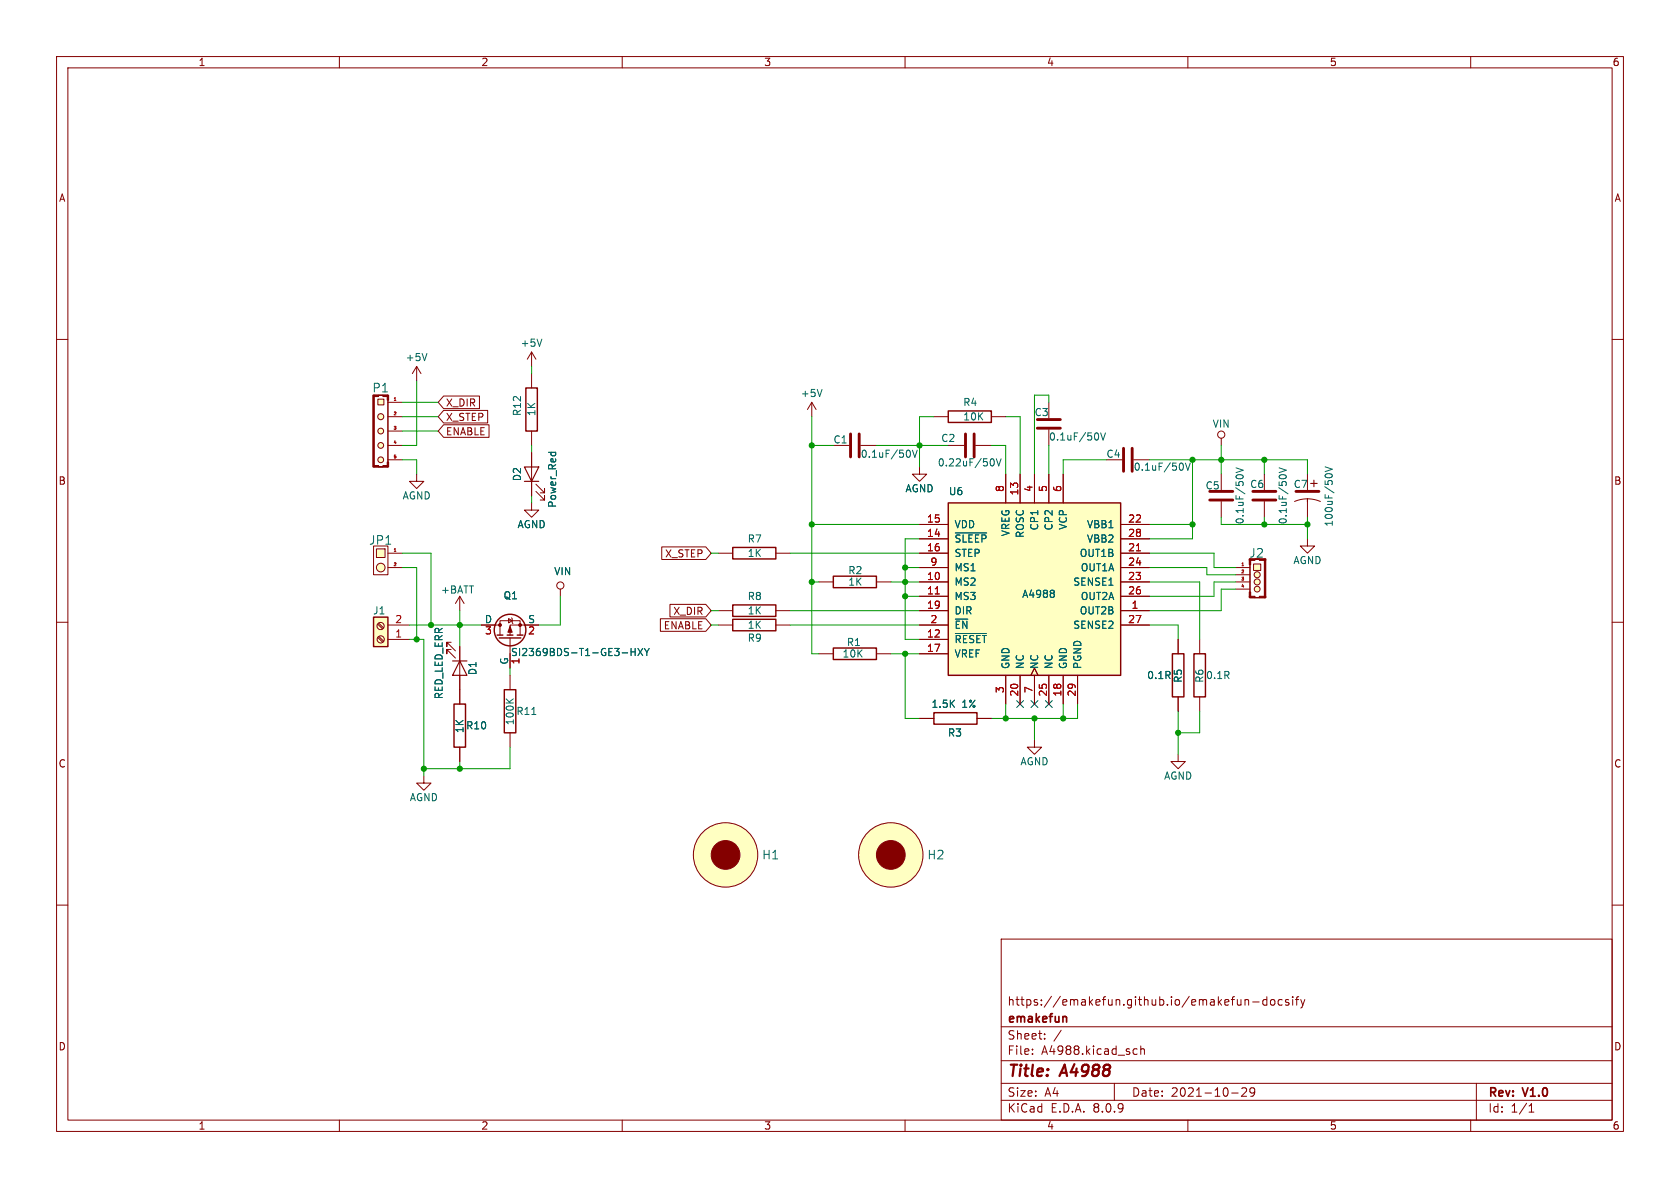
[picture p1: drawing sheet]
<svg xmlns="http://www.w3.org/2000/svg" width="297mm" height="210mm" viewBox="0 0 297 210" stroke-linecap="round" stroke-linejoin="round" font-family="sans-serif">
<g fill="none" stroke="#840000" stroke-width=".18">
<path d="M10 10h277v190h-277zM12 12h273v186h-273zM60 10v2M110 10v2M160 10v2M210 10v2M260 10v2M10 60h2M73.7 64.8l-.8 1.2M73.7 64.8v2.5M73.7 64.8l.7 1.2M285 60h2"/>
<path d="M94 88.9v1.3h1.2l-1.2 1.2-1.3-1.2h1.3M94 80v7.6M94.7 86.9l1.6 1.5v-.8v.8h-.8M94.7 85.6l1.6 1.5v-.7v.7h-.8M10 110h2M127 108h2.5M137.2 108h2.5M144.8 115.6h2.5M154.9 115.6h2.6M212.1 113v2.6M285 110h2M208.3 133.4v1.2h1.2l-1.2 1.3-1.3-1.3h1.3"/>
<path d="M212.1 123.2v2.5M10 160h2M177 166h108v32h-108zM220.1 176.8l.2-.1 .4 .1v.9M220.1 176.7v1M221.5 177.1h1.1M224 176.8l-.5-.1-.3 .3v.4l.2 .2h.6M224 176.2v1.5M224.7 176.8l.2-.1 .4 .1 .1 .6-.2 .2-.3 .1-.2-.1zM226.7 176.8l-.5-.1-.2 .3v.4l.1 .2h.6M227.8 176.8l-.3-.1-.3 .2 .1 .2 .5 .2v.3h-.6M228.5 176.2v.1"/>
<path d="M228.5 176.7v1M229 176.7h.6M229.6 176.2l-.4 .2v1.3M230 176.7l.3 1M230.3 177.7l-.1 .4-.2 .1M230.7 176.7l-.4 1M285 160h2M60 198v2M110 198v2M160 198v2M177 194.5h108M177 191.5h108"/>
<path d="M177 187.5h108M177 181.5h108M182.5 186.3v.1M182.5 185.5v.1M184.7 183.6v.1M184.7 182.8v.1M187.6 182.1l-1.3 2M197 191.5v3M200.5 186.3h.5M200.5 185.5h.5M201.7 185.5l.2-.1 .3 .1 .1 .9M201.7 184.9v1.5"/>
<path d="M210 198v2M217.7 193.2h1.2M219.5 192.4l.6-.1 .2 .1 .1 .3-.9 1.1h.9M221.8 192.9l-.3 .3h-.3l-.2-.3 .1-.5 .4-.1 .2 .1a.99 .99 0 0 1-.3 1.4h-.3M260 198v2M261 191.5v6.5M270.3 196.6h.9M270.3 195.5l.4-.4v1.5"/>
<circle cx="157.5" cy="151.1" r="5.7"/>
</g>
<path d="M188.3 179.7l.3 .2v.8" fill="none" stroke="#840000" stroke-width=".3"/>
<path d="M129.5 106.9h7.7v2.1h-7.7zM147.3 114.6h7.6v2h-7.6zM211.1 115.6h2v7.6h-2z" fill="none" stroke="#840000" stroke-width=".25"/>
<circle cx="157.5" cy="151.1" r="5.7" fill="#ffffc2" stroke="#ffffc2" stroke-width=".18"/>
<circle cx="157.5" cy="151.1" r="2.54" fill="#840000" stroke="#840000" stroke-width=".18"/>
<path d="M75.5 62.5l-.4 1.3M97 80h1.2M97.5 80l-.1 .3M98.2 80v.3" fill="none" stroke="#006464" stroke-width=".18"/>
<path d="M92.7 82.6h2.5l-1.2 2.5zM92.7 85.1h2.5" fill="none" stroke="#840000" stroke-width=".2"/>
<path d="M66.8 70.6h1.1v1h-1.1z" fill="#ffffc2"/>
<g fill="#ffffc2" stroke="#ffffc2" stroke-width=".18">
<circle cx="67.3" cy="81.3" r=".51"/>
<circle cx="67.3" cy="78.7" r=".51"/>
<circle cx="67.3" cy="76.2" r=".51"/>
<circle cx="67.3" cy="73.7" r=".53"/>
<circle cx="67.3" cy="100.3" r=".76"/>
</g>
<g fill="none" stroke="#840000" stroke-width=".18">
<path d="M66 69.9h2.6v12.7h-2.6zM66.8 70.6h1.1v1h-1.1zM68.6 70.7v11M68.6 71.1h2.5M68.6 73.7h2.5M68.6 76.2h2.5M68.6 78.7h2.5M147.3 78.7h2.8M152.1 78.7h2.8M68.6 81.3h2.5M73.7 83.8v1.3h1.2l-1.2 1.3-1.3-1.3h1.3M127 97.8h2.5"/>
<path d="M137.2 97.8h2.5M162.6 82.6v1.2h1.2l-1.2 1.3-1.3-1.3h1.3M127 110.5h2.5M137.2 110.5h2.5M162.6 127h2.5M172.7 127h2.6"/>
<circle cx="67.3" cy="73.7" r=".53"/>
<circle cx="67.3" cy="76.2" r=".51"/>
<circle cx="67.3" cy="78.7" r=".51"/>
<circle cx="67.3" cy="81.3" r=".51"/>
</g>
<g fill="#840000" stroke="#840000" stroke-width=".18">
<path d="M65.9 69.9h.3v12.7h-.3z"/>
<path d="M66 82.3h.9v.3h-.9z"/>
<path d="M66.9 82.5l.8 .1z"/>
<path d="M67.7 82.3h.9v.3h-.9z"/>
<path d="M68.5 81.7h.2v.9h-.2z"/>
<path d="M68.5 69.9h.2v.8h-.2z"/>
</g>
<path d="M69.7 70.8h.3" fill="none" stroke="#a90000" stroke-width=".18"/>
<path d="M129.5 96.8h7.7v2h-7.7zM129.5 109.5h7.7v2h-7.7zM165.1 126h7.6v2h-7.6z" fill="none" stroke="#840000" stroke-width=".25"/>
<path d="M150.4 76.7v4.1M151.9 76.7v4.1" fill="none" stroke="#840000" stroke-width=".51"/>
<path d="M160.8 79.6l.1 .5-.1 .7M161.3 79.6l.4 1.2 .5-1.2" fill="none" stroke="#006464" stroke-width=".18"/>
<path d="M66.5 97h1.6v1.6h-1.6z" fill="#ffffc2"/>
<g fill="none" stroke="#840000" stroke-width=".18">
<path d="M66 96.5h2.6v5.1h-2.6zM66.5 97h1.6v1.6h-1.6zM68.6 97.8h2.5M68.6 100.3h2.5"/>
<circle cx="67.3" cy="100.3" r=".76"/>
</g>
<path d="M69.7 97.5h.3" fill="none" stroke="#a90000" stroke-width=".18"/>
<path d="M66 109.1h2.6v5.2h-2.6z" fill="#ffffc2"/>
<path d="M66 109.1h2.6v5.2h-2.6zM207.3 115.6h2v7.6h-2z" fill="none" stroke="#840000" stroke-width=".25"/>
<g fill="none" stroke="#840000" stroke-width=".18">
<path d="M143.5 71.1l-.8 1.3M143.5 71.1v2.6M143.5 71.1l.8 1.3M66.8 110.3l.8 .9M66.8 112.7l.9 .8M67 110.2l.8 .8M67 112.5l.8 .9M68.6 113h3.8M68.6 110.5h3.8M208.3 113v2.6M182.9 130.8v1.3h1.2l-1.2 1.3-1.3-1.3h1.3M208.3 123.2v2.5"/>
<circle cx="67.3" cy="110.7" r=".63"/>
<circle cx="67.3" cy="113" r=".63"/>
</g>
<path d="M145.3 68.8l-.4 1.3" fill="none" stroke="#006464" stroke-width=".18"/>
<path d="M167.6 88.9h30.5v30.5h-30.5z" fill="#ffffc2"/>
<path d="M93 68.6h2v7.6h-2zM167.6 72.6h7.7v2.1h-7.7zM167.6 88.9h30.5v30.5h-30.5zM147.3 101.9h7.6v2h-7.6z" fill="none" stroke="#840000" stroke-width=".25"/>
<g fill="none" stroke="#840000" stroke-width=".18">
<path d="M94 62.2l-.8 1.3M94 62.2v2.6M94 66v2.6M94 76.2v2.5M94 62.2l.7 1.3M165.1 73.7h2.5M167.6 78.7h2.8M172.5 78.7h2.8M175.3 73.7h2.5M185.4 71.1v2.8M185.4 75.9v2.8M215.9 77.5v1.2"/>
<path d="M162.6 95.3h5M162.6 92.7h5M162.6 97.8h5M177.8 83.8v5.1M180.3 83.8v5.1M182.9 83.8v5.1M185.4 83.8v5.1M188 83.8v5.1M198.1 95.3h5.1M198.1 92.7h5.1M198.1 97.8h5.1M215.9 83.8v2.8"/>
<path d="M215.9 88.6v2.8M223.5 83.8v2.8M223.5 88.6v2.8M228.9 88.6a5.8 5.8 0 0 1 4.5 0M231.1 88.2v.5zM231.1 83.8v2.8M231.1 88.6v2.8M144.8 102.9h2.5M154.9 102.9h2.6M162.6 108h5M162.6 102.9h5M162.6 105.4h5"/>
<path d="M162.6 113h5M162.6 115.6h5M162.6 110.5h5M162.6 100.3h5M177.8 119.4v5.1M180.3 119.4v5.1M182.2 119.4l.7-1.3 .6 1.3M182.9 119.4v5.1M185.4 119.4v5.1M188 119.4v5.1M190.5 119.4v5.1M198.1 108h5.1"/>
<path d="M198.1 102.9h5.1M198.1 105.4h5.1M198.1 110.5h5.1M198.1 100.3h5.1"/>
<circle cx="215.9" cy="76.8" r=".63"/>
<circle cx="128.3" cy="151.1" r="5.7"/>
</g>
<path d="M200.9 97.4h.7M165.3 105h.8" fill="none" stroke="#a90000" stroke-width=".18"/>
<g fill="none" stroke="#006464" stroke-width=".18">
<path d="M95.8 59.9l-.4 1.3M194 76.6l.2 .4-.2 .7M194.6 76.5l.4 1.3 .4-1.3M168.9 94.2h5.5M175.4 81.1a.68 .68 0 0 1 .4 .6 .68 .68 0 0 1-.4 .7M176.1 81.1l.5 1.3 .4-1.3M218.5 82.7l1.3 .4-1.3 .4M218.6 84.1l.4-.2 .7 .2M226.1 82.7l1.3 .4-1.3 .4M226.2 84.1l.4-.2 .7 .2M234.3 84a.79 .79 0 0 1 1.2 0M234.3 82.5l1.2 .4-1.2 .5"/>
<path d="M168.9 112h5.5M168.9 109.4h2.2M186.1 104.3l.3 .3-.3 .3 .3 .2v.3l-.3 .2"/>
</g>
<path d="M170.7 76.7v4.1M172.2 76.7v4.1M183.4 75.7h4.1M183.4 74.2h4.1M213.9 86.9h4M213.9 88.4h4M221.5 86.9h4.1M221.5 88.4h4.1M229.1 86.9h4.1" fill="none" stroke="#840000" stroke-width=".51"/>
<circle cx="128.3" cy="151.1" r="5.7" fill="#ffffc2" stroke="#ffffc2" stroke-width=".18"/>
<circle cx="128.3" cy="151.1" r="2.54" fill="#840000" stroke="#840000" stroke-width=".18"/>
<path d="M221.6 99.7h1.3v1.1h-1.3z" fill="#ffffc2"/>
<g fill="#ffffc2" stroke="#ffffc2" stroke-width=".18">
<circle cx="222.3" cy="104.1" r=".51"/>
<circle cx="222.2" cy="102.9" r=".53"/>
<circle cx="222.2" cy="101.6" r=".53"/>
</g>
<g fill="none" stroke="#840000" stroke-width=".18">
<path d="M78.4 75.1h8.1v2.2h-8.1l-.9-1.1zM78.4 70h6.4v2.2h-6.4l-.9-1.1zM78.4 72.5h7.8v2.3h-7.8l-.9-1.1zM94 80v2.6M94 85.1v2.5M117 96.7h7.8l.9 1.1-.9 1.1h-7.8zM162.6 95.3h5M162.6 92.7h5M162.6 97.8h5M177.8 83.8v5.1M180.3 83.8v5.1M182.9 83.8v5.1"/>
<path d="M185.4 83.8v5.1M188 83.8v5.1M195.6 81.3h2.8M198.1 95.3h5.1M198.1 92.7h5.1M198.1 97.8h5.1M200.4 81.3h2.8M221 98.8h2.6v6.9h-2.6zM221 99.8v4.8M221.6 99.7h1.3v1.1h-1.3zM231.1 95.3v1.2h1.3l-1.3 1.3-1.2-1.3h1.2M79.8 113.5h-.8v.8v-.8l1.5 1.6"/>
<path d="M79.8 114.8h-.8v.8v-.8l1.5 1.5M81.3 105.4v2.6M81.3 114.3v10.2M81.3 105.4l-.8 1.3M81.3 105.4l.7 1.3M85.1 110.5h3.3M88.4 112.3v-2.6h3.5v2.6M89.9 109.3l.7 .4-.7 .4zM90.2 112.8v5.3M90.2 119.4v2.5M90.4 109.2l.2 .1v.8l.1 .1M95.2 110.5h-5v1.8"/>
<path d="M99.1 104.1v1.3M116.7 109.4h8.1l.9 1.1-.9 1.1h-8.1zM118.4 106.8h6.4l.9 1.2-.9 1.1h-6.4zM162.6 100.3h5M162.6 102.9h5M162.6 110.5h5M162.6 108h5M162.6 105.4h5M162.6 113h5M162.6 115.6h5M177.8 119.4v5.1M180.3 119.4v5.1"/>
<path d="M182.2 119.4l.7-1.3 .6 1.3M182.9 119.4v5.1M185.4 119.4v5.1M188 119.4v5.1M190.5 119.4v5.1M198.1 100.3h5.1M198.1 102.9h5.1M198.1 110.5h5.1M198.1 108h5.1M198.1 105.4h5.1M208.3 113v2.6M218.4 100.3h2.6"/>
<path d="M218.4 101.6h2.6M218.4 102.9h2.6M218.4 104.1h2.6M74.9 137.2v1.2h1.3l-1.3 1.3-1.2-1.3h1.2M81.3 132.1v2.5M90.2 129.5v2.6M162.6 127h2.5M172.7 127h2.6M208.3 123.2v2.5"/>
<circle cx="99.1" cy="103.5" r=".63"/>
<circle cx="222.2" cy="102.9" r=".53"/>
<circle cx="222.2" cy="101.6" r=".53"/>
<circle cx="222.3" cy="104.1" r=".51"/>
</g>
<g fill="#840000" stroke="#840000" stroke-width=".18">
<path d="M222.6 105.4h1.2v.3h-1.2z"/>
<path d="M223.5 98.8h.3v6.9h-.3z"/>
<path d="M221.8 105.6l.9 .1z"/>
<path d="M222.6 98.8h1.2v.3h-1.2z"/>
<path d="M220.9 105.4h1v.3h-1z"/>
<path d="M220.9 104.6h.2v.9h-.2z"/>
<path d="M220.9 98.8h.2v1h-.2z"/>
<path d="M90.2 110.7l.4 1.1h-.8z"/>
<circle cx="91.9" cy="110.5" r=".25"/>
<circle cx="88.4" cy="110.5" r=".25"/>
</g>
<path d="M200.9 97.4h.7M165.3 105h.8M219.6 100h.3" fill="none" stroke="#a90000" stroke-width=".18"/>
<path d="M80 116.8h2.5M81.3 116.8l1.2 2.6h-2.5z" fill="none" stroke="#840000" stroke-width=".2"/>
<g fill="none" stroke="#840000" stroke-width=".25">
<path d="M87.9 112.3h1M88.3 112.8h3.8M89.7 112.3h1M91.4 112.3h1.1M80.3 124.5h2v7.6h-2zM89.2 121.9h2v7.6h-2z"/>
<circle cx="90.2" cy="111.4" r="2.79"/>
</g>
<g fill="none" stroke="#006464" stroke-width=".18">
<path d="M97 80h1.2M97.5 80l-.1 .3M98.2 80v.3M168.9 94.2h5.5M209 81.9l.2 .4-.2 .8M209.6 81.9l.4 1.2 .4-1.2M111.6 114.6v1.3M111.6 115.2h.7M112.3 114.6v1.3M112.8 114.6l.8 1.3M113.6 114.6l-.8 1.3M113.9 114.6l.4 .7"/>
<path d="M114.3 115.3v.6M114.8 114.6l-.5 .7M168.9 112h5.5M168.9 109.4h2.2M186.1 104.3l.3 .3-.3 .3 .3 .2v.3l-.3 .2M89.5 123.5l.7 .8M90.7 123.5l-.7 .6M94 126.3h.7"/>
</g>
<path d="M198.6 79.2v4.1M200.2 79.2v4.1" fill="none" stroke="#840000" stroke-width=".51"/>
<g fill="none" stroke="#009600" stroke-width=".18">
<path d="M71.1 71.1h6.4M71.1 73.7h6.4M71.1 76.2h6.4M73.7 67.3v11.4h-2.6M94 64.8v1.2M94 78.7v1.3M143.5 78.7h3.8M143.5 73.7v41.9h1.3M154.9 78.7h12.7M165.1 73.7h-2.5v8.9M175.3 78.7h2.5v5.1M177.8 73.7h2.5v10.1"/>
<path d="M185.4 71.1v-1.2h-2.5v13.9M185.4 78.7v5.1M215.9 78.7v5.1M71.1 97.8h5.1v12.7M71.1 81.3h2.6v2.5M94 87.6v1.3M125.7 97.8h1.3M139.7 97.8h22.9M143.5 92.7h19.1M162.6 95.3h-2.6v17.7h2.6M195.6 81.3h-7.6v2.5M203.2 97.8h11.4v2.5h3.8"/>
<path d="M203.2 81.3h27.9v2.5M203.2 92.7h7.6M210.8 81.3v14h-7.6M215.9 91.4v1.3h15.2M223.5 81.3v2.5M223.5 91.4v1.3M231.1 91.4v3.9M71.1 100.3h2.6v12.7M72.4 110.5h12.7M72.4 113h2.5v24.2M81.3 108v6.3M90.2 118.1v1.3"/>
<path d="M99.1 105.4v5.1h-3.9M125.7 110.5h1.3M125.7 108h1.3M139.7 110.5h22.9M139.7 108h22.9M143.5 102.9h1.3M157.5 115.6h5.1M157.5 102.9h5.1M160 100.3h2.6M160 115.6v11.4h2.6M160 105.4h2.6M203.2 102.9h8.9v10.1"/>
<path d="M203.2 110.5h5.1v2.5M203.2 100.3h10.2v1.3h5M218.4 102.9h-3.8v2.5h-11.4M218.4 104.1h-2.5v3.9h-12.7M81.3 134.6v1.3M90.2 132.1v3.8h-15.3M177.8 124.5v2.5M182.9 127v3.8M188 124.5v2.5M190.5 124.5v2.5h-15.2M208.3 125.7v7.7M212.1 125.7v3.8h-3.8"/>
</g>
<path d="M179.7 123.9l1.2 1.2M180.9 123.9l-1.2 1.2M182.3 123.9l1.2 1.2M183.5 123.9l-1.2 1.2M184.8 123.9l1.2 1.2M186 123.9l-1.2 1.2" fill="none" stroke="#000084" stroke-width=".18"/>
<g fill="#009600" stroke="#009600" stroke-width=".18">
<circle cx="177.8" cy="127" r=".46"/>
<circle cx="188" cy="127" r=".46"/>
<circle cx="182.9" cy="127" r=".46"/>
<circle cx="208.3" cy="129.5" r=".46"/>
<circle cx="81.3" cy="110.5" r=".46"/>
<circle cx="160" cy="102.9" r=".46"/>
<circle cx="160" cy="105.4" r=".46"/>
<circle cx="143.5" cy="102.9" r=".46"/>
<circle cx="160" cy="115.6" r=".46"/>
<circle cx="143.5" cy="92.7" r=".46"/>
<circle cx="143.5" cy="78.7" r=".46"/>
<circle cx="160" cy="100.3" r=".46"/>
<circle cx="223.5" cy="92.7" r=".46"/>
<circle cx="223.5" cy="81.3" r=".46"/>
<circle cx="231.1" cy="92.7" r=".46"/>
<circle cx="73.7" cy="113" r=".46"/>
<circle cx="76.2" cy="110.5" r=".46"/>
<circle cx="81.3" cy="135.9" r=".46"/>
<circle cx="74.9" cy="135.9" r=".46"/>
<circle cx="210.8" cy="92.7" r=".46"/>
<circle cx="210.8" cy="81.3" r=".46"/>
<circle cx="215.9" cy="81.3" r=".46"/>
<circle cx="162.6" cy="78.7" r=".46"/>
</g>
<g font-size="2.8" fill="#840000">
<text x="178" y="190.9">Title:</text>
<text x="187.7" y="190.9">A4988</text>
</g>
<g font-size="2.1" fill="#006464">
<text x="65.7" y="69.6">P1</text>
<text x="65.2" y="96.5">JP1</text>
<text x="220.8" y="98.8">J2</text>
<text x="134.7" y="152.1">H1</text>
<text x="163.9" y="152.1">H2</text>
</g>
<g font-size="2.1" fill="#840000">
<text x="231.2" y="86.4">+</text>
<text x="178" y="178">https://emakefun.github.io/emakefun-docsify</text>
<text x="178" y="184">Sheet:</text>
<text x="178" y="181.2">emakefun</text>
<text x="178" y="186.7">File:</text>
<text x="184.1" y="186.7">A4988.kicad_sch</text>
<text x="178" y="196.9">KiCad</text>
<text x="178" y="194.1">Size:</text>
<text x="184.7" y="194.1">A4</text>
<text x="185.7" y="196.9">E.D.A.</text>
<text x="193.3" y="196.9">8.0.9</text>
<text x="200" y="194.1">Date:</text>
<text x="207" y="194.1">2021-10-29</text>
<text x="263" y="194.3">Rev:</text>
<text x="263" y="196.9">Id:</text>
<text x="267.1" y="196.9">1/1</text>
<text x="269.4" y="194.3">V1.0</text>
</g>
<g font-size="1.8" fill="#840000">
<text x="35" y="11.9">1</text>
<text x="85" y="11.9">2</text>
<text x="135" y="11.9">3</text>
<text x="185" y="11.9">4</text>
<text x="235" y="11.9">5</text>
<text x="285" y="11.9">6</text>
<text x="10.3" y="35.9">A</text>
<text x="285.3" y="35.9">A</text>
<text x="78.7" y="77.2">ENABLE</text>
<text x="78.7" y="72.1">X_DIR</text>
<text x="78.7" y="74.6">X_STEP</text>
<text x="10.3" y="85.9">B</text>
<text x="285.3" y="85.9">B</text>
<text x="117.5" y="98.7">X_STEP</text>
<text x="117.2" y="111.4">ENABLE</text>
<text x="118.9" y="108.9">X_DIR</text>
<text x="10.3" y="135.9">C</text>
<text x="285.3" y="135.9">C</text>
<text x="10.3" y="185.9">D</text>
<text x="285.3" y="185.9">D</text>
<text x="35" y="199.9">1</text>
<text x="85" y="199.9">2</text>
<text x="135" y="199.9">3</text>
<text x="185" y="199.9">4</text>
<text x="235" y="199.9">5</text>
<text x="285" y="199.9">6</text>
</g>
<g font-size="1.8" fill="#006464">
<text x="71.6" y="64">+5V</text>
<text x="91.9" y="61.5">+5V</text>
<text x="141.5" y="70.4">+5V</text>
<text x="170.2" y="72">R4</text>
<text x="92.3" y="73.7" transform="rotate(-90 92.3 73.7)">R12</text>
<text x="94.8" y="73.7" transform="rotate(-90 94.8 73.7)">1K</text>
<text x="170.2" y="74.5">10K</text>
<text x="182.8" y="73.8">C3</text>
<text x="214.3" y="75.8">VIN</text>
<text x="147.2" y="78.6">C1</text>
<text x="152.1" y="81.1">0.1uF/50V</text>
<text x="165.7" y="82.7">0.22uF/50V</text>
<text x="166.3" y="78.3">C2</text>
<text x="185.3" y="78.1">0.1uF/50V</text>
<text x="195.5" y="81.1">C4</text>
<text x="200.3" y="83.4">0.1uF/50V</text>
<text x="71.1" y="88.5">AGND</text>
<text x="92.3" y="85.2" transform="rotate(-90 92.3 85.2)">D2</text>
<text x="98.5" y="89.9" transform="rotate(-90 98.5 89.9)">Power_Red</text>
<text x="160" y="87.2">AGND</text>
<text x="167.6" y="87.7">U6</text>
<text x="213" y="86.7">C5</text>
<text x="220.9" y="86.5">C6</text>
<text x="228.6" y="86.5">C7</text>
<text x="91.4" y="93.6">AGND</text>
<text x="168.7" y="93.6">VDD</text>
<text x="178.7" y="94.9" transform="rotate(-90 178.7 94.9)">VREG</text>
<text x="181.2" y="95.2" transform="rotate(-90 181.2 95.2)">ROSC</text>
<text x="183.7" y="93.9" transform="rotate(-90 183.7 93.9)">CP1</text>
<text x="186.3" y="93.9" transform="rotate(-90 186.3 93.9)">CP2</text>
<text x="188.8" y="93.7" transform="rotate(-90 188.8 93.7)">VCP</text>
<text x="192.1" y="93.6">VBB1</text>
<text x="220.1" y="92.8" transform="rotate(-90 220.1 92.8)">0.1uF/50V</text>
<text x="227.7" y="92.8" transform="rotate(-90 227.7 92.8)">0.1uF/50V</text>
<text x="235.8" y="93.2" transform="rotate(-90 235.8 93.2)">100uF/50V</text>
<text x="97.9" y="101.9">VIN</text>
<text x="132.1" y="96.1">R7</text>
<text x="132.1" y="98.7">1K</text>
<text x="149.9" y="101.7">R2</text>
<text x="168.7" y="96.1">~{SLEEP}</text>
<text x="168.7" y="98.7">STEP</text>
<text x="168.7" y="101.2">MS1</text>
<text x="190.8" y="98.7">OUT1B</text>
<text x="191" y="101.2">OUT1A</text>
<text x="192.1" y="96.1">VBB2</text>
<text x="228.6" y="99.9">AGND</text>
<text x="77.9" y="105.1">+BATT</text>
<text x="88.9" y="106.1">Q1</text>
<text x="132.1" y="106.3">R8</text>
<text x="149.9" y="103.7">1K</text>
<text x="168.7" y="103.7">MS2</text>
<text x="168.7" y="106.3">MS3</text>
<text x="180.6" y="105.9">A4988</text>
<text x="189.6" y="103.7">SENSE1</text>
<text x="191" y="106.3">OUT2A</text>
<text x="65.9" y="108.8">J1</text>
<text x="85.6" y="110.2">D</text>
<text x="93.3" y="110.2">S</text>
<text x="132.1" y="108.8">1K</text>
<text x="132.1" y="113.6">R9</text>
<text x="132.1" y="111.4">1K</text>
<text x="168.7" y="113.9">~{RESET}</text>
<text x="168.7" y="108.8">DIR</text>
<text x="168.7" y="111.4">~{EN}</text>
<text x="189.6" y="111.4">SENSE2</text>
<text x="190.8" y="108.8">OUT2B</text>
<text x="84.4" y="119.5" transform="rotate(-90 84.4 119.5)">D1</text>
<text x="89.9" y="117.6" transform="rotate(-90 89.9 117.6)">G</text>
<text x="90.2" y="116.2">SI2369BDS-T1-GE3-HXY</text>
<text x="148.9" y="116.4">10K</text>
<text x="149.6" y="114.4">R1</text>
<text x="168.7" y="116.4">VREF</text>
<text x="178.7" y="118.4" transform="rotate(-90 178.7 118.4)">GND</text>
<text x="181.2" y="118.4" transform="rotate(-90 181.2 118.4)">NC</text>
<text x="183.7" y="118.4" transform="rotate(-90 183.7 118.4)">NC</text>
<text x="186.3" y="118.4" transform="rotate(-90 186.3 118.4)">NC</text>
<text x="188.8" y="118.4" transform="rotate(-90 188.8 118.4)">GND</text>
<text x="191.4" y="118.4" transform="rotate(-90 191.4 118.4)">PGND</text>
<text x="78.5" y="123.7" transform="rotate(-90 78.5 123.7)">RED_LED_ERR</text>
<text x="164.6" y="125.3">1.5K</text>
<text x="170" y="125.3">1%</text>
<text x="202.7" y="120.2">0.1R</text>
<text x="209.1" y="120.8" transform="rotate(-90 209.1 120.8)">R5</text>
<text x="213" y="120.8" transform="rotate(-90 213 120.8)">R6</text>
<text x="213.1" y="120.2">0.1R</text>
<text x="82.1" y="129.7" transform="rotate(-90 82.1 129.7)">1K</text>
<text x="82.3" y="129.1">R10</text>
<text x="91" y="128.3" transform="rotate(-90 91 128.3)">100K</text>
<text x="91.2" y="126.6">R11</text>
<text x="167.5" y="130.4">R3</text>
<text x="180.3" y="135.5">AGND</text>
<text x="72.3" y="141.8">AGND</text>
<text x="205.7" y="138">AGND</text>
</g>
<g font-size="1.8" fill="#a90000">
<text x="177.5" y="87.1" transform="rotate(-90 177.5 87.1)">8</text>
<text x="180.1" y="87.7" transform="rotate(-90 180.1 87.7)">13</text>
<text x="182.6" y="87.1" transform="rotate(-90 182.6 87.1)">4</text>
<text x="185.2" y="87.1" transform="rotate(-90 185.2 87.1)">5</text>
<text x="187.7" y="87.1" transform="rotate(-90 187.7 87.1)">6</text>
<text x="163.8" y="95">14</text>
<text x="163.8" y="92.5">15</text>
<text x="199.3" y="92.5">22</text>
<text x="199.3" y="95">28</text>
<text x="163.8" y="97.5">16</text>
<text x="164.4" y="100.1">9</text>
<text x="199.3" y="97.5">21</text>
<text x="199.3" y="100.1">24</text>
<text x="163.8" y="102.6">10</text>
<text x="163.8" y="105.2">11</text>
<text x="163.8" y="107.7">19</text>
<text x="199.3" y="102.6">23</text>
<text x="199.3" y="105.2">26</text>
<text x="200" y="107.7">1</text>
<text x="69.8" y="112.8">1</text>
<text x="69.8" y="110.2">2</text>
<text x="85.7" y="112.5">3</text>
<text x="93.3" y="112.5">2</text>
<text x="163.8" y="112.8">12</text>
<text x="164.4" y="110.2">2</text>
<text x="199.3" y="110.2">27</text>
<text x="92.2" y="117.5" transform="rotate(-90 92.2 117.5)">1</text>
<text x="163.8" y="115.3">17</text>
<text x="177.5" y="122.6" transform="rotate(-90 177.5 122.6)">3</text>
<text x="180.1" y="123.2" transform="rotate(-90 180.1 123.2)">20</text>
<text x="182.6" y="122.6" transform="rotate(-90 182.6 122.6)">7</text>
<text x="185.2" y="123.2" transform="rotate(-90 185.2 123.2)">25</text>
<text x="187.7" y="123.2" transform="rotate(-90 187.7 123.2)">18</text>
<text x="190.2" y="123.2" transform="rotate(-90 190.2 123.2)">29</text>
</g>
<g font-size=".7" fill="#a90000">
<text x="69.4" y="70.9">1</text>
<text x="69.4" y="73.4">2</text>
<text x="69.4" y="75.9">3</text>
<text x="69.4" y="78.5">4</text>
<text x="69.4" y="81">5</text>
<text x="69.4" y="97.5">1</text>
<text x="69.4" y="100.1">2</text>
<text x="219.3" y="100.1">1</text>
<text x="219.3" y="101.3">2</text>
<text x="219.3" y="102.6">3</text>
<text x="219.3" y="103.9">4</text>
</g>
</svg>
